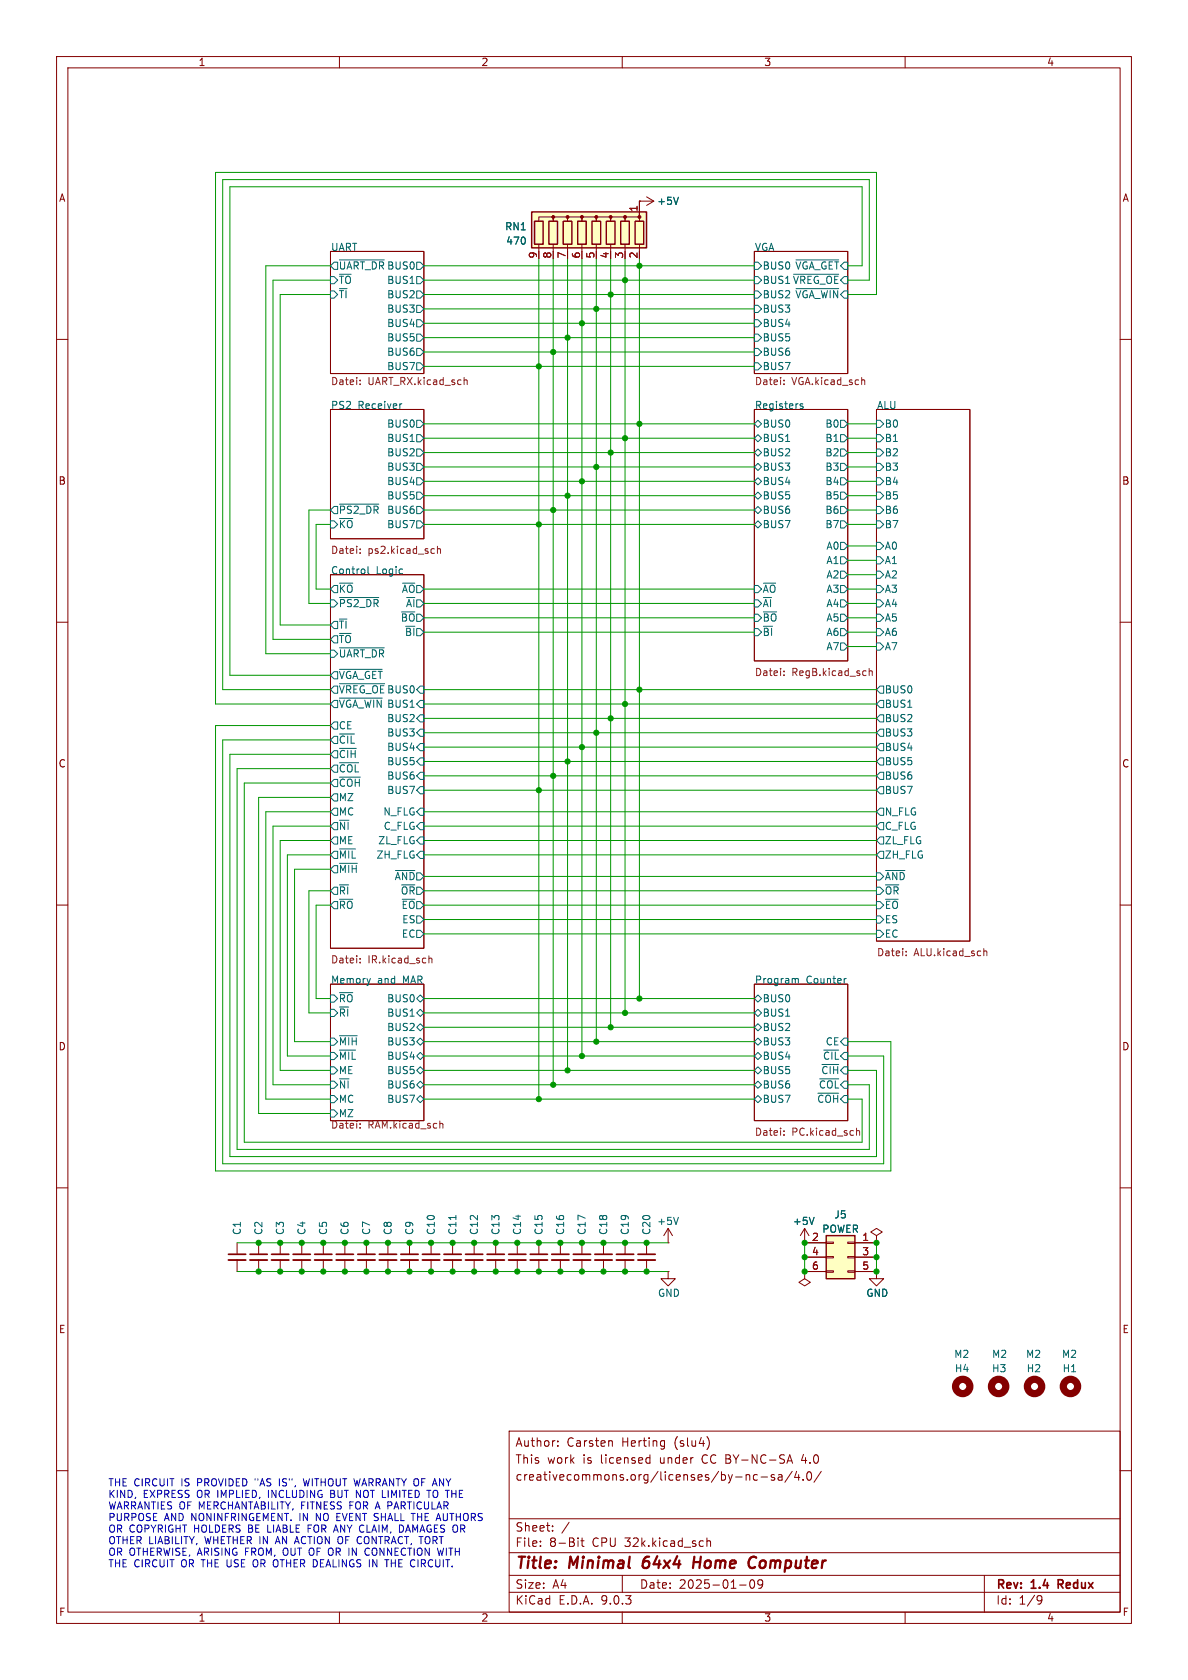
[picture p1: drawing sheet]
<svg xmlns="http://www.w3.org/2000/svg" width="210mm" height="297mm" viewBox="0 0 210 297" stroke-linecap="round" stroke-linejoin="round" font-family="sans-serif">
<g fill="none" stroke="#840000" stroke-width=".18">
<path d="M10 10h190v277h-190zM12 12h186v273h-186zM60 10v2M110 10v2M160 10v2M58.4 44.5h16.5v21.5h-16.5zM133.3 44.5h16.6v21.5h-16.6zM10 60h2M58.4 72.4h16.5v22.9h-16.5zM133.3 72.4h16.6v44.4h-16.6zM154.9 72.4h16.5v94h-16.5zM198 60h2"/>
<path d="M10 110h2M58.4 101.6h16.5v66h-16.5zM198 110h2M10 160h2M198 160h2M58.4 174h16.5v24.1h-16.5zM133.3 174h16.6v24.1h-16.6zM10 210h2M45.7 219.7v2M57.1 219.7v2M61 219.7v2M80 219.7v2"/>
<path d="M83.8 219.7v2M87.6 219.7v2M91.4 219.7v2M110.5 219.7v2M114.3 219.7v2M198 210h2M45.7 222.8v2M57.1 222.8v2M61 222.8v2M80 222.8v2M83.8 222.8v2M87.6 222.8v2"/>
<path d="M91.4 222.8v2M110.5 222.8v2M114.3 222.8v2M154.9 224.8v1.3h-1.2l1.2 1.2 1.3-1.2h-1.3M154.9 224.8h.1M90 253h108v32h-108zM98.6 255.5v.2M98.6 254.8v.1M108 254.7l.3 .2v.8M114.5 257.7l.4 .1M114.9 257.2v1.5M114.9 258.6l-.4 .1"/>
<path d="M117 254.7l.5 .1M117.5 254.7v1.2l-.3 .3M117.5 255.6l-.5 .1M125 254a1.76 1.76 0 0 1 0 2.2M139.1 258.7l.5-1.5 .5 1.5M139.3 258.3h.7M142 257.1l-.3 1.1h.9M10 260h2M90 278.5h108M90 274.5h108M90 268.5h108M95.5 273.2v.2"/>
<path d="M95.5 272.5v.1M97.7 270.5v.2M97.7 269.8v.1M100.6 269.1l-1.3 1.9M102.2 271.9v.1M102.2 272.4v1M102.7 272.4h.6M102.9 271.9v1.3l.4 .2M110 278.5v3M125 272.5l.2-.1 .3 .1 .1 .9M125 271.9v1.5M132.5 260.8v.9"/>
<path d="M132.7 279.4l.2-.1a.81 .81 0 0 1 .6 .6 .81 .81 0 0 1-.3 .8l-.2 .1a.81 .81 0 0 1-.3-1.4zM133.9 260.8l-.4-.1-.3 .3v.4l.1 .2h.6M134.1 279.4l-.1 .2 .1 .5 .4 .1 .3-.3M134.5 261.1h1.2M134.8 279.4a.99 .99 0 0 1-.4 1.4h-.3M136.9 260.8l-.4-.1-.2 .2 .1 .2 .5 .2v.3h-.6M137.6 260.8h.6v.9M138.2 261l-.5 .1a.29 .29 0 0 0-.2 .3 .29 .29 0 0 0 .2 .3l.5-.1M140 260.1l-1.3 1.9M140.8 260.1l-.3 1.1h.9M141.2 260.7v1M142 261.5v.2"/>
<path d="M142.7 260.3l.3-.1a.81 .81 0 0 1 .5 .6 .81 .81 0 0 1-.3 .8l-.1 .1a.81 .81 0 0 1-.4-1.4zM145.2 260.1l-1.3 1.9M174 278.5v6.5M198 260h2M60 285v2M90 281.5h108M110 285v2M130.8 280.2h1.1M160 285v2M183.6 282.1l.5 .1a.99 .99 0 0 1-.3 1.4h-.3M184.2 282.7l-.3 .3h-.3"/>
</g>
<path d="M44.2 221.7h3M55.6 221.7h3.1M59.4 221.7h3.1M78.5 221.7h3M82.3 221.7h3M86.1 221.7h3.1M89.9 221.7h3.1M109 221.7h3M112.8 221.7h3M187.6 279.3h-.5v1.5M187.1 280.1h.5" fill="none" stroke="#840000" stroke-width=".3"/>
<path d="M113.8 275.7l-.2 1.1 .3 .4M113.9 276.1l-.2 .2M122.6 276.2h1.2M122.7 275.2l-.2 2M132.8 275.3a.67 .67 0 0 1 .9 .1M133.5 277l-.6 .2" fill="none" stroke="#840000" stroke-width=".4"/>
<g fill="none" stroke="#006464" stroke-width=".18">
<path d="M58.4 48.9h.7l.6 .6-.6 .7h-.7zM58.4 51.4h.7l.6 .7-.6 .6h-.7zM59.1 46.4h.6v1.2h-.6l-.7-.6zM60 45.9h7.9M73.7 46.4h.6l.6 .6-.6 .6h-.6zM73.7 48.9h.6l.6 .6-.6 .7h-.6zM73.7 51.4h.6l.6 .7-.6 .6h-.6zM73.7 54h.6l.6 .6-.6 .6h-.6zM73.7 56.5h.6l.6 .7-.6 .6h-.6zM73.7 59.1h.6l.6 .6-.6 .6h-.6zM133.3 46.4h.7l.6 .6-.6 .6h-.7zM133.3 48.9h.7l.6 .6-.6 .7h-.7z"/>
<path d="M133.3 51.4h.7l.6 .7-.6 .6h-.7zM133.3 54h.7l.6 .6-.6 .6h-.7zM133.3 56.5h.7l.6 .7-.6 .6h-.7zM133.3 59.1h.7l.6 .6-.6 .6h-.7zM140.3 48.5h8M140.7 51h7.6M140.7 45.9h7.6M71 71.4h-.2M73.7 74.3h.6l.6 .6-.6 .7h-.6zM73.7 76.8h.6l.6 .7-.6 .6h-.6zM73.7 79.4h.6l.6 .6-.6 .6h-.6zM73.7 61.6h.6l.6 .6-.6 .7h-.6z"/>
<path d="M73.7 64.1h.6l.6 .7-.6 .6h-.6zM133.3 77.5l.7-.7 .6 .7-.6 .6zM133.3 61.6h.7l.6 .6-.6 .7h-.7zM133.3 64.1h.7l.6 .7-.6 .6h-.7zM134 74.3l.6 .6-.6 .7-.7-.7zM141.9 71.4h-.3l-.2 .2 .1 .1 .4 .2v.3h-.5M148.6 74.3h.6l.7 .6-.7 .7h-.6zM148.6 76.8h.6l.7 .7-.7 .6h-.6zM148.6 79.4h.6l.7 .6-.7 .6h-.6zM154.9 74.3h.7l.6 .6-.6 .7h-.7zM154.9 76.8h.7l.6 .7-.6 .6h-.7zM154.9 79.4h.7l.6 .6-.6 .6h-.7z"/>
<path d="M58.4 92.1h.7l.6 .6-.6 .6h-.7zM59.1 89.5h.6v1.3h-.6l-.7-.6zM60 89.1h7M73.7 81.9h.6l.6 .7-.6 .6h-.6zM73.7 84.5h.6l.6 .6-.6 .6h-.6zM73.7 87h.6l.6 .6-.6 .7h-.6zM73.7 89.5h.6l.6 .7-.6 .6h-.6zM73.7 92.1h.6l.6 .6-.6 .6h-.6zM133.3 80l.7-.6 .6 .6-.6 .6zM133.3 82.6l.7-.7 .6 .7-.6 .6zM133.3 85.1l.7-.6 .6 .6-.6 .6zM133.3 87.6l.7-.6 .6 .6-.6 .7z"/>
<path d="M133.3 90.2l.7-.7 .6 .7-.6 .6zM134 92.1l.6 .6-.6 .6-.7-.6zM148.6 81.9h.6l.7 .7-.7 .6h-.6zM148.6 84.5h.6l.7 .6-.7 .6h-.6zM148.6 87h.6l.7 .6-.7 .7h-.6zM148.6 89.5h.6l.7 .7-.7 .6h-.6zM148.6 92.1h.6l.7 .6-.7 .6h-.6zM148.6 98.4h.6l.7 .7-.7 .6h-.6zM148.6 95.9h.6l.7 .6-.7 .7h-.6zM154.9 95.9h.7l.6 .6-.6 .7h-.7zM154.9 98.4h.7l.6 .7-.6 .6h-.7zM154.9 81.9h.7l.6 .7-.6 .6h-.7z"/>
<path d="M154.9 84.5h.7l.6 .6-.6 .6h-.7zM154.9 87h.7l.6 .6-.6 .7h-.7zM154.9 89.5h.7l.6 .7-.6 .6h-.7zM154.9 92.1h.7l.6 .6-.6 .6h-.7zM58.4 114.9h.7l.6 .7-.6 .6h-.7zM58.4 106h.7l.6 .7-.6 .6h-.7zM59.1 112.4h.6v1.3h-.6l-.7-.7zM59.1 103.5h.6v1.3h-.6l-.7-.7zM59.1 109.9h.6v1.2h-.6l-.7-.6zM59.1 118.7h.6v1.3h-.6l-.7-.6zM60 114.5h7.9M60 105.6h7"/>
<path d="M60 109.4h1.3M60 118.3h7.6M65.1 100.2v1.1l.1 .1M133.3 108.6h.7l.6 .6-.6 .7h-.7zM133.3 111.1h.7l.6 .7-.6 .6h-.7zM133.3 106h.7l.6 .7-.6 .6h-.7zM133.3 103.5h.7l.6 .6-.6 .7h-.7zM148.6 106h.6l.7 .7-.7 .6h-.6zM148.6 101h.6l.7 .6-.7 .6h-.6zM148.6 103.5h.6l.7 .6-.7 .7h-.6zM148.6 111.1h.6l.7 .7-.7 .6h-.6zM148.6 113.7h.6l.7 .6-.7 .6h-.6z"/>
<path d="M148.6 108.6h.6l.7 .6-.7 .7h-.6zM154.9 101h.7l.6 .6-.6 .6h-.7zM154.9 103.5h.7l.6 .6-.6 .7h-.7zM154.9 106h.7l.6 .7-.6 .6h-.7zM154.9 108.6h.7l.6 .6-.6 .7h-.7zM154.9 111.1h.7l.6 .7-.6 .6h-.7zM154.9 113.7h.7l.6 .6-.6 .6h-.7zM59.1 130.2h.6v1.2h-.6l-.7-.6zM59.1 132.7h.6v1.3h-.6l-.7-.6zM59.1 127.6h.6v1.3h-.6l-.7-.6zM59.1 135.3h.6v1.2h-.6l-.7-.6zM59.1 137.8h.6v1.3h-.6l-.7-.7z"/>
<path d="M59.1 121.3h.6v1.3h-.6l-.7-.7zM59.1 123.8h.6v1.3h-.6l-.7-.6zM60 132.3h3M60 134.8h3.4M60 137.4h3.7M60 120.9h8M60 123.4h7.6M74.3 121.3h.6v1.3h-.6l-.6-.7zM74.3 123.8h.6v1.3h-.6l-.6-.6zM74.3 126.4h.6v1.2h-.6l-.6-.6zM74.3 128.9h.6v1.3h-.6l-.6-.7zM74.3 131.4h.6v1.3h-.6l-.6-.6z"/>
<path d="M74.3 134h.6v1.3h-.6l-.6-.7zM74.3 136.5h.6v1.3h-.6l-.6-.6zM74.3 139.1h.6v1.2h-.6l-.6-.6zM154.9 121.9l.7-.6h.6v1.3h-.6zM154.9 134.6l.7-.6h.6v1.3h-.6zM154.9 137.2l.7-.7h.6v1.3h-.6zM155.6 123.8h.6v1.3h-.6l-.7-.6zM155.6 126.4h.6v1.2h-.6l-.7-.6zM155.6 128.9h.6v1.3h-.6l-.7-.7zM155.6 131.4h.6v1.3h-.6l-.7-.6zM155.6 139.1h.6v1.2h-.6l-.7-.6zM59.1 159.4h.6v1.3h-.6l-.7-.7z"/>
<path d="M59.1 145.4h.6v1.3h-.6l-.7-.6zM59.1 150.5h.6v1.3h-.6l-.7-.7zM59.1 153h.6v1.3h-.6l-.7-.6zM59.1 148h.6v1.2h-.6l-.7-.6zM59.1 156.8h.6v1.3h-.6l-.7-.6zM59.1 142.9h.6v1.2h-.6l-.7-.6zM59.1 140.3h.6v1.3h-.6l-.7-.6zM60 150.1h2.8M60 152.6h3.2M60 156.4h1.6M69.9 153.9h3.4M74.3 145.4h.6v1.3h-.6l-.6-.6z"/>
<path d="M74.3 148h.6v1.2h-.6l-.6-.6zM74.3 142.9h.6v1.2h-.6l-.6-.6zM74.3 150.5h.6v1.3h-.6l-.6-.7zM154.9 159.4h.7l.6 .6-.6 .7h-.7zM154.9 146.1l.7-.7h.6v1.3h-.6zM154.9 148.6l.7-.6h.6v1.2h-.6zM154.9 154.3h.7l.6 .6-.6 .7h-.7zM154.9 156.8h.7l.6 .7-.6 .6h-.7zM155.6 142.9h.6v1.2h-.6l-.7-.6zM155.6 150.5h.6v1.3h-.6l-.7-.7zM156.5 153.9h3.5M58.4 175.9h.7l.6 .6-.6 .7h-.7z"/>
<path d="M58.4 178.4h.7l.6 .7-.6 .6h-.7zM65.5 173l-.3 .8M73.7 161.9h.6l.6 .7-.6 .6h-.6zM73.7 164.5h.6l.6 .6-.6 .6h-.6zM73.7 176.5l.6-.6 .6 .6-.6 .7zM73.7 179.1l.6-.7 .6 .7-.6 .6zM133.3 179.1l.7-.7 .6 .7-.6 .6zM133.3 176.5l.7-.6 .6 .6-.6 .7zM140.6 173.2l.2-.2h.3v.8M149.6 173h-.2M154.9 161.9h.7l.6 .7-.6 .6h-.7zM154.9 164.5h.7l.6 .6-.6 .6h-.7z"/>
<path d="M58.4 188.6h.7l.6 .6-.6 .7h-.7zM58.4 183.5h.7l.6 .7-.6 .6h-.7zM58.4 191.1h.7l.6 .7-.6 .6h-.7zM58.4 186.1h.7l.6 .6-.6 .6h-.7zM58.4 193.7h.7l.6 .6-.6 .6h-.7zM58.4 196.2h.7l.6 .7-.6 .6h-.7zM60 190.7h1.7M60 183.1h3.2M60 185.6h2.8M73.7 181.6l.6-.6 .6 .6-.6 .6zM73.7 184.2l.6-.7 .6 .7-.6 .6zM73.7 186.7l.6-.6 .6 .6-.6 .6z"/>
<path d="M73.7 189.2l.6-.6 .6 .6-.6 .7zM73.7 191.8l.6-.7 .6 .7-.6 .6zM73.7 194.3l.6-.6 .6 .6-.6 .6zM133.3 184.2l.7-.7 .6 .7-.6 .6zM133.3 181.6l.7-.6 .6 .6-.6 .6zM133.3 186.7l.7-.6 .6 .6-.6 .6zM133.3 191.8l.7-.7 .6 .7-.6 .6zM133.3 194.3l.7-.6 .6 .6-.6 .6zM133.3 189.2l.7-.6 .6 .6-.6 .7zM144.6 193.3h3.7M144.9 190.7h3.4M145.3 188.2h3"/>
<path d="M149.2 183.5h.7v1.3h-.7l-.6-.6zM80.6 214.9v.7"/>
</g>
<g fill="none" stroke="#725600" stroke-width=".18">
<path d="M63.7 67.2v.1M63.7 67.9v.1M82.1 67.2h.4l.1 .8M138.6 67.2v.1M138.6 67.9v.1M152.5 67.2l.4 .1v.7M63.7 97.7v.1M63.7 97.1v.1M76.7 97l.1 .1M76.8 97.8h-.1M77.3 96.6v1.2M77.3 97.1l.2-.1 .3 .1 .1 .7"/>
<path d="M138.6 119.3v.1M138.6 118.6v.2M153.6 118.2v1.2M153.6 118.7l.2-.1h.3l.1 .8M63.7 169.4v.2M63.7 170.1v.1M75.8 169v1.2M75.8 169.5l.2-.1h.3l.1 .8M160.2 168.8v.2M160.2 168.2v.1M173.9 167.7v1.3M173.9 168.2l.2-.1 .3 .1 .1 .8"/>
<path d="M63.7 198.7v.1M63.7 199.3v.1M77.8 198.7h.4l.1 .7M138.6 199.9v.1M151.4 199.4v1.3M151.4 200l.2-.1h.3l.1 .8M138.6 200.6v.1"/>
</g>
<path d="M44.2 222.8h3M55.6 222.8h3.1M59.4 222.8h3.1M78.5 222.8h3M82.3 222.8h3M86.1 222.8h3.1M89.9 222.8h3.1M109 222.8h3M112.8 222.8h3" fill="none" stroke="#840000" stroke-width=".33"/>
<g fill="none" stroke="#840000" stroke-width="1.3">
<circle cx="170.2" cy="245.1" r="1.27"/>
<circle cx="176.5" cy="245.1" r="1.27"/>
<circle cx="182.9" cy="245.1" r="1.27"/>
<circle cx="189.2" cy="245.1" r="1.27"/>
</g>
<path d="M146 218.4h5.1v7.7h-5.1z" fill="#ffffc2"/>
<path d="M146 218.4h5.1v7.7h-5.1z" fill="none" stroke="#840000" stroke-width=".25"/>
<g fill="none" stroke="#840000" stroke-width=".18">
<path d="M113 35.6h.1M113 35.6h2.6M114.3 34.8l1.3 .8M115.6 35.6l-1.3 .7M64.8 219.7v2M68.6 219.7v2M76.2 219.7v2M95.2 219.7v2M142.2 219.7h.1M142.2 219.7h3.8M142.2 217.2l.8 1.2M142.2 217.2l-.7 1.2"/>
<path d="M142.2 217.2v2.5M146 219.6h1.3v.2h-1.3zM149.9 219.6h1.2v.2h-1.2zM151.1 219.7h3.8M154.9 218.4l-1-.6 1-.6 1.1 .6-1.1 .6v1.3M154.9 219.7h.1M64.8 222.8v2M68.6 222.8v2M76.2 222.8v2M95.2 222.8v2M118.1 224.8v1.3h-1.3l1.3 1.2 1.3-1.2h-1.3M118.1 224.8h.1"/>
<path d="M142.2 224.8v1.3l-1 .6 1 .6 1.1-.6-1.1-.6M142.2 224.8h.1M142.2 222.2h3.8M142.2 224.8h3.8M146 222.1h1.3v.3h-1.3zM146 224.7h1.3v.2h-1.3zM149.9 222.1h1.2v.3h-1.2zM149.9 224.7h1.2v.2h-1.2zM151.1 222.2h3.8M151.1 224.8h3.8"/>
</g>
<path d="M63.2 221.7h3.1M67.1 221.7h3M74.7 221.7h3M93.7 221.7h3.1" fill="none" stroke="#840000" stroke-width=".3"/>
<path d="M63.2 222.8h3.1M67.1 222.8h3M74.7 222.8h3M93.7 222.8h3.1" fill="none" stroke="#840000" stroke-width=".33"/>
<path d="M119.9 34.9l-.4 1.2M143.9 215.2l-.4 1.3" fill="none" stroke="#006464" stroke-width=".18"/>
<path d="M94 37.5h20.3v6.3h-20.3z" fill="#ffffc2"/>
<path d="M94 37.5h20.3v6.3h-20.3zM94.5 39.1h1.5v4.1h-1.5zM97 39.1h1.6v4.1h-1.6zM99.6 39.1h1.5v4.1h-1.5zM102.1 39.1h1.5v4.1h-1.5zM104.6 39.1h1.6v4.1h-1.6zM107.2 39.1h1.5v4.1h-1.5zM109.7 39.1h1.6v4.1h-1.6zM112.3 39.1h1.5v4.1h-1.5z" fill="none" stroke="#840000" stroke-width=".25"/>
<g fill="#840000" stroke="#840000" stroke-width=".18">
<circle cx="113" cy="38.4" r=".25"/>
<circle cx="110.5" cy="38.4" r=".25"/>
<circle cx="107.9" cy="38.4" r=".25"/>
<circle cx="105.4" cy="38.4" r=".25"/>
<circle cx="102.9" cy="38.4" r=".25"/>
<circle cx="100.3" cy="38.4" r=".25"/>
<circle cx="97.8" cy="38.4" r=".25"/>
</g>
<g fill="none" stroke="#840000" stroke-width=".18">
<path d="M95.2 39.1v-.7h2.6v.7v-.7h2.5v.7v-.7h2.6v.7v-.7h2.5v.7v-.7h2.5v.7v-.7h2.6v.7v-.7h2.5v.7M113 35.6h.1M113 35.6v2.5M95.2 43.2v1.3M97.8 43.2v1.3M100.3 43.2v1.3M102.9 43.2v1.3M105.4 43.2v1.3M107.9 43.2v1.3M110.5 43.2v1.3M113 43.2v1.3M41.9 219.7v2"/>
<path d="M49.5 219.7v2M53.3 219.7v2M72.4 219.7v2M99.1 219.7v2M102.9 219.7v2M106.7 219.7v2M118.1 219.7h.1M118.1 217.2l-.8 1.2M118.1 217.2l.8 1.2M118.1 217.2v2.5M142.2 219.7h.1M142.2 219.7h3.8"/>
<path d="M151.1 219.7h3.8M154.9 219.7h.1M41.9 222.8v2M49.5 222.8v2M53.3 222.8v2M72.4 222.8v2M99.1 222.8v2M102.9 222.8v2M106.7 222.8v2M142.2 224.8h.1M142.2 222.2h3.8M142.2 224.8h3.8"/>
<path d="M151.1 222.2h3.8M151.1 224.8h3.8M154.9 224.8h.1"/>
</g>
<path d="M40.4 221.7h3M48 221.7h3.1M51.8 221.7h3.1M70.9 221.7h3M97.5 221.7h3.1M101.3 221.7h3.1M105.2 221.7h3" fill="none" stroke="#840000" stroke-width=".3"/>
<path d="M40.4 222.8h3M48 222.8h3.1M51.8 222.8h3.1M70.9 222.8h3M97.5 222.8h3.1M101.3 222.8h3.1M105.2 222.8h3" fill="none" stroke="#840000" stroke-width=".33"/>
<path d="M119.9 34.9l-.4 1.2M119.9 215.2l-.4 1.3M143.9 215.2l-.4 1.3" fill="none" stroke="#006464" stroke-width=".18"/>
<g fill="none" stroke="#009600" stroke-width=".18">
<path d="M58.4 49.5h-10.1v63.5h10.1M58.4 52.1h-8.9v58.4h8.9M58.4 47h-11.4v68.6h11.4M74.9 49.5h58.4M74.9 52.1h58.4M74.9 47h58.4M74.9 57.2h58.4M74.9 59.7h58.4M74.9 54.6h58.4M95.2 45.7v148.6M97.8 45.7v146.1M100.3 45.7v143.5"/>
<path d="M102.9 45.7v141M105.4 45.7v138.5M107.9 45.7v135.9M110.5 45.7v133.4M113 45.7v130.8M149.9 49.5h3.8v-17.7h-114.3v90.1h19M149.9 52.1h5v-21.6h-116.8v94h20.3M149.9 47h2.5v-14h-111.8v86.4h17.8M74.9 77.5h58.4M74.9 74.9h58.4M74.9 64.8h58.4M74.9 62.2h58.4"/>
<path d="M149.9 77.5h5M149.9 74.9h5M58.4 90.2h-3.8v16.5h3.8M58.4 92.7h-2.5v11.4h2.5M74.9 82.6h58.4M74.9 90.2h58.4M74.9 87.6h58.4M74.9 85.1h58.4M74.9 92.7h58.4M74.9 80h58.4M149.9 82.6h5M149.9 90.2h5"/>
<path d="M149.9 87.6h5M149.9 85.1h5M149.9 92.7h5M149.9 80h5M149.9 99.1h5M149.9 96.5h5M74.9 106.7h58.4M74.9 104.1h58.4M74.9 109.2h58.4M74.9 111.8h58.4M149.9 106.7h5M149.9 104.1h5"/>
<path d="M149.9 109.2h5M149.9 101.6h5M149.9 114.3h5M149.9 111.8h5M58.4 135.9h-16.5v67.3h111.8v-11.4h-3.8M58.4 133.4h-17.8v71.1h114.3v-15.3h-5M58.4 138.4h-15.2v63.5h109.2v-7.6h-2.5M58.4 130.8h-19v74.9h116.8v-19h-6.3M58.4 128.3h-20.3v78.7h119.4v-22.8h-7.6M74.9 137.2h80M74.9 139.7h80M74.9 134.6h80"/>
<path d="M74.9 132.1h80M74.9 129.5h80M74.9 121.9h80M74.9 127h80M74.9 124.5h80M58.4 146.1h-10.1v45.7h10.1M58.4 157.5h-3.8v21.6h3.8M58.4 143.5h-11.4v50.8h11.4M58.4 148.6h-8.9v40.6h8.9M58.4 151.1h-7.6v35.6h7.6M58.4 153.7h-6.3v30.5h6.3M58.4 141h-12.7v55.9h12.7"/>
<path d="M74.9 157.5h80M74.9 146.1h80M74.9 148.6h80M74.9 151.1h80M74.9 143.5h80M74.9 154.9h80M58.4 160h-2.5v16.5h2.5M74.9 165.1h80M74.9 179.1h58.4M74.9 176.5h58.4M74.9 160h80M74.9 162.6h80"/>
<path d="M74.9 184.2h58.4M74.9 189.2h58.4M74.9 186.7h58.4M74.9 191.8h58.4M74.9 194.3h58.4M74.9 181.6h58.4M41.9 219.7h76.2M142.2 219.7v5.1M154.9 219.7v5.1M41.9 224.8h76.2"/>
</g>
<path d="M49.4 261.4v1.3M53.6 261.4l.3 1.3 .3-.9M54.5 270.2h.4M54.5 269.6v1.3M58.5 263.5v1.2h.4M58.5 264.1h.4M65.3 274.8l-.4 .2M71.2 269.8l.1 .3v.5l-.4 .3" fill="none" stroke="#0000c2" stroke-width=".18"/>
<g fill="#009600" stroke="#009600" stroke-width=".18">
<circle cx="45.7" cy="224.8" r=".46"/>
<circle cx="49.5" cy="224.8" r=".46"/>
<circle cx="76.2" cy="224.8" r=".46"/>
<circle cx="76.2" cy="219.7" r=".46"/>
<circle cx="72.4" cy="224.8" r=".46"/>
<circle cx="80" cy="219.7" r=".46"/>
<circle cx="72.4" cy="219.7" r=".46"/>
<circle cx="80" cy="224.8" r=".46"/>
<circle cx="83.8" cy="224.8" r=".46"/>
<circle cx="68.6" cy="224.8" r=".46"/>
<circle cx="68.6" cy="219.7" r=".46"/>
<circle cx="91.4" cy="219.7" r=".46"/>
<circle cx="83.8" cy="219.7" r=".46"/>
<circle cx="87.6" cy="219.7" r=".46"/>
<circle cx="106.7" cy="219.7" r=".46"/>
<circle cx="106.7" cy="224.8" r=".46"/>
<circle cx="102.9" cy="219.7" r=".46"/>
<circle cx="102.9" cy="224.8" r=".46"/>
<circle cx="87.6" cy="224.8" r=".46"/>
<circle cx="95.2" cy="224.8" r=".46"/>
<circle cx="110.5" cy="219.7" r=".46"/>
<circle cx="110.5" cy="224.8" r=".46"/>
<circle cx="91.4" cy="224.8" r=".46"/>
<circle cx="95.2" cy="219.7" r=".46"/>
<circle cx="99.1" cy="224.8" r=".46"/>
<circle cx="99.1" cy="219.7" r=".46"/>
<circle cx="142.2" cy="219.7" r=".46"/>
<circle cx="142.2" cy="222.2" r=".46"/>
<circle cx="114.3" cy="219.7" r=".46"/>
<circle cx="114.3" cy="224.8" r=".46"/>
<circle cx="154.9" cy="219.7" r=".46"/>
<circle cx="154.9" cy="224.8" r=".46"/>
<circle cx="154.9" cy="222.2" r=".46"/>
<circle cx="142.2" cy="224.8" r=".46"/>
<circle cx="61" cy="224.8" r=".46"/>
<circle cx="57.1" cy="219.7" r=".46"/>
<circle cx="61" cy="219.7" r=".46"/>
<circle cx="57.1" cy="224.8" r=".46"/>
<circle cx="64.8" cy="219.7" r=".46"/>
<circle cx="64.8" cy="224.8" r=".46"/>
<circle cx="53.3" cy="219.7" r=".46"/>
<circle cx="53.3" cy="224.8" r=".46"/>
<circle cx="45.7" cy="219.7" r=".46"/>
<circle cx="49.5" cy="219.7" r=".46"/>
<circle cx="107.9" cy="181.6" r=".46"/>
<circle cx="113" cy="176.5" r=".46"/>
<circle cx="110.5" cy="179.1" r=".46"/>
<circle cx="102.9" cy="186.7" r=".46"/>
<circle cx="95.2" cy="194.3" r=".46"/>
<circle cx="100.3" cy="189.2" r=".46"/>
<circle cx="105.4" cy="184.2" r=".46"/>
<circle cx="97.8" cy="137.2" r=".46"/>
<circle cx="105.4" cy="129.5" r=".46"/>
<circle cx="102.9" cy="132.1" r=".46"/>
<circle cx="100.3" cy="134.6" r=".46"/>
<circle cx="97.8" cy="191.8" r=".46"/>
<circle cx="95.2" cy="139.7" r=".46"/>
<circle cx="113" cy="74.9" r=".46"/>
<circle cx="110.5" cy="77.5" r=".46"/>
<circle cx="102.9" cy="57.2" r=".46"/>
<circle cx="105.4" cy="54.6" r=".46"/>
<circle cx="107.9" cy="52.1" r=".46"/>
<circle cx="95.2" cy="92.7" r=".46"/>
<circle cx="110.5" cy="124.5" r=".46"/>
<circle cx="113" cy="121.9" r=".46"/>
<circle cx="107.9" cy="80" r=".46"/>
<circle cx="105.4" cy="82.6" r=".46"/>
<circle cx="100.3" cy="87.6" r=".46"/>
<circle cx="102.9" cy="85.1" r=".46"/>
<circle cx="97.8" cy="90.2" r=".46"/>
<circle cx="97.8" cy="62.2" r=".46"/>
<circle cx="95.2" cy="64.8" r=".46"/>
<circle cx="107.9" cy="127" r=".46"/>
<circle cx="100.3" cy="59.7" r=".46"/>
<circle cx="110.5" cy="49.5" r=".46"/>
<circle cx="113" cy="47" r=".46"/>
</g>
<g font-size="2.8" fill="#840000">
<text x="91" y="277.9">Title:</text>
<text x="100.7" y="277.9">Minimal</text>
<text x="114.5" y="277.9">64x4</text>
<text x="124.2" y="277.9">Home</text>
<text x="134.8" y="277.9">Computer</text>
</g>
<g font-size="2.1" fill="#840000">
<text x="91" y="256">Author:</text>
<text x="100.2" y="256">Carsten</text>
<text x="110" y="256">Herting</text>
<text x="119.3" y="256">(slu4)</text>
<text x="91" y="262">creativecommons.org/licenses/by-nc-sa/4.0/</text>
<text x="91" y="259">This</text>
<text x="96.7" y="259">work</text>
<text x="103.1" y="259">is</text>
<text x="106.3" y="259">licensed</text>
<text x="116.9" y="259">under</text>
<text x="124.5" y="259">CC BY-NC-SA</text>
<text x="142.4" y="259">4.0</text>
<text x="91" y="273.7">File:</text>
<text x="91" y="271">Sheet:</text>
<text x="97.1" y="273.7">8-Bit</text>
<text x="104.8" y="273.7">CPU 32k.kicad_sch</text>
<text x="91" y="281.1">Size:</text>
<text x="97.7" y="281.1">A4</text>
<text x="113" y="281.1">Date:</text>
<text x="120" y="281.1">2025-01-09</text>
<text x="176" y="281.3">Rev:</text>
<text x="182.4" y="281.3">1.4</text>
<text x="187.7" y="281.3">Redux</text>
<text x="91" y="283.9">KiCad</text>
<text x="98.7" y="283.9">E.D.A.</text>
<text x="106.3" y="283.9">9.0.3</text>
<text x="176" y="283.9">Id:</text>
<text x="180.1" y="283.9">1/9</text>
</g>
<g font-size="1.8" fill="#840000">
<text x="35" y="11.9">1</text>
<text x="85" y="11.9">2</text>
<text x="135" y="11.9">3</text>
<text x="185" y="11.9">4</text>
<text x="10.3" y="35.9">A</text>
<text x="198.4" y="35.9">A</text>
<text x="10.3" y="85.9">B</text>
<text x="198.3" y="85.9">B</text>
<text x="10.3" y="135.9">C</text>
<text x="198.3" y="135.9">C</text>
<text x="10.3" y="185.9">D</text>
<text x="198.3" y="185.9">D</text>
<text x="10.3" y="235.9">E</text>
<text x="198.3" y="235.9">E</text>
<text x="10.3" y="285.9">F</text>
<text x="35" y="286.9">1</text>
<text x="85" y="286.9">2</text>
<text x="135" y="286.9">3</text>
<text x="185" y="286.9">4</text>
<text x="198.4" y="285.9">F</text>
</g>
<g font-size="1.8" fill="#006464">
<text x="89.2" y="40.9">RN1</text>
<text x="116.1" y="36.4">+5V</text>
<text x="58.4" y="44.4">UART</text>
<text x="59.8" y="47.9">~{UART_DR}</text>
<text x="68.3" y="47.9">BUS0</text>
<text x="89.4" y="43.5">470</text>
<text x="133.3" y="44.4">VGA</text>
<text x="134.7" y="47.9">BUS0 ~{VGA_GET}</text>
<text x="59.8" y="50.4">~{TO}</text>
<text x="59.8" y="52.9">~{TI}</text>
<text x="68.3" y="50.4">BUS1</text>
<text x="68.3" y="52.9">BUS2</text>
<text x="134.7" y="50.4">BUS1 ~{VREG_OE}</text>
<text x="134.7" y="52.9">BUS2 ~{VGA_WIN}</text>
<text x="68.3" y="55.5">BUS3</text>
<text x="68.3" y="58">BUS4</text>
<text x="134.7" y="55.5">BUS3</text>
<text x="134.7" y="58">BUS4</text>
<text x="68.3" y="60.6">BUS5</text>
<text x="68.3" y="63.1">BUS6</text>
<text x="68.3" y="65.6">BUS7</text>
<text x="134.7" y="60.6">BUS5</text>
<text x="134.7" y="63.1">BUS6</text>
<text x="134.7" y="65.6">BUS7</text>
<text x="58.4" y="72.4">PS2</text>
<text x="63.3" y="72.4">Receiver</text>
<text x="68.3" y="75.8">BUS0</text>
<text x="133.3" y="72.4">Registers</text>
<text x="134.7" y="75.8">BUS0</text>
<text x="145.8" y="75.8">B0</text>
<text x="154.9" y="72.4">ALU</text>
<text x="156.3" y="75.8">B0</text>
<text x="68.3" y="78.3">BUS1</text>
<text x="68.3" y="83.4">BUS3</text>
<text x="68.3" y="80.9">BUS2</text>
<text x="134.7" y="78.3">BUS1</text>
<text x="134.7" y="80.9">BUS2</text>
<text x="134.7" y="83.4">BUS3</text>
<text x="145.8" y="78.3">B1</text>
<text x="145.8" y="80.9">B2</text>
<text x="145.8" y="83.4">B3</text>
<text x="156.3" y="78.3">B1</text>
<text x="156.3" y="80.9">B2</text>
<text x="156.3" y="83.4">B3</text>
<text x="68.3" y="86">BUS4</text>
<text x="68.3" y="88.5">BUS5</text>
<text x="134.7" y="86">BUS4</text>
<text x="134.7" y="88.5">BUS5</text>
<text x="145.8" y="86">B4</text>
<text x="145.8" y="88.5">B5</text>
<text x="156.3" y="86">B4</text>
<text x="156.3" y="88.5">B5</text>
<text x="59.8" y="93.6">~{KO}</text>
<text x="59.8" y="91">~{PS2_DR}BUS6</text>
<text x="68.3" y="93.6">BUS7</text>
<text x="134.7" y="91">BUS6</text>
<text x="134.7" y="93.6">BUS7</text>
<text x="145.8" y="91">B6</text>
<text x="145.8" y="93.6">B7</text>
<text x="156.3" y="91">B6</text>
<text x="156.3" y="93.6">B7</text>
<text x="58.4" y="101.6">Control</text>
<text x="66.5" y="101.6">Logic</text>
<text x="146" y="99.9">A1</text>
<text x="146" y="97.4">A0</text>
<text x="156.3" y="97.4">A0</text>
<text x="156.3" y="99.9">A1</text>
<text x="59.8" y="105">~{KO}</text>
<text x="59.8" y="107.5">~{PS2_DR}</text>
<text x="70.9" y="105">~{AO}</text>
<text x="71.7" y="107.5">~{AI}</text>
<text x="134.7" y="107.5">~{AI}</text>
<text x="134.7" y="105">~{AO}</text>
<text x="146" y="107.5">A4</text>
<text x="146" y="102.5">A2</text>
<text x="146" y="105">A3</text>
<text x="156.3" y="102.5">A2</text>
<text x="156.3" y="105">A3</text>
<text x="156.3" y="107.5">A4</text>
<text x="59.8" y="113.9">~{TO}</text>
<text x="59.8" y="111.4">~{TI}</text>
<text x="70.8" y="110.1">~{BO}</text>
<text x="71.5" y="112.6">~{BI}</text>
<text x="134.7" y="110.1">~{BO}</text>
<text x="134.7" y="112.6">~{BI}</text>
<text x="146" y="112.6">A6</text>
<text x="146" y="110.1">A5</text>
<text x="156.3" y="110.1">A5</text>
<text x="156.3" y="112.6">A6</text>
<text x="59.8" y="116.4">~{UART_DR}</text>
<text x="146" y="115.2">A7</text>
<text x="156.3" y="115.2">A7</text>
<text x="59.8" y="122.8">~{VREG_OE}</text>
<text x="59.8" y="125.3">~{VGA_WIN}</text>
<text x="59.8" y="120.2">~{VGA_GET}</text>
<text x="68.3" y="122.8">BUS0</text>
<text x="68.3" y="125.3">BUS1</text>
<text x="156.3" y="122.8">BUS0</text>
<text x="156.3" y="125.3">BUS1</text>
<text x="59.8" y="131.7">~{CIL}</text>
<text x="59.8" y="129.1">CE</text>
<text x="68.3" y="127.9">BUS2</text>
<text x="68.3" y="130.4">BUS3</text>
<text x="156.3" y="127.9">BUS2</text>
<text x="156.3" y="130.4">BUS3</text>
<text x="59.8" y="134.2">~{CIH}</text>
<text x="59.8" y="136.8">~{COL}</text>
<text x="68.3" y="132.9">BUS4</text>
<text x="68.3" y="135.5">BUS5</text>
<text x="156.3" y="132.9">BUS4</text>
<text x="156.3" y="135.5">BUS5</text>
<text x="59.8" y="139.3">~{COH}</text>
<text x="59.8" y="141.8">MZ</text>
<text x="68.3" y="138">BUS6</text>
<text x="68.3" y="140.6">BUS7</text>
<text x="156.3" y="138">BUS6</text>
<text x="156.3" y="140.6">BUS7</text>
<text x="59.8" y="146.9">~{NI}</text>
<text x="59.8" y="149.5">ME</text>
<text x="59.8" y="144.4">MC</text>
<text x="66.8" y="149.5">ZL_FLG</text>
<text x="67.7" y="144.4">N_FLG</text>
<text x="67.7" y="146.9">C_FLG</text>
<text x="156.3" y="146.9">C_FLG</text>
<text x="156.3" y="149.5">ZL_FLG</text>
<text x="156.3" y="144.4">N_FLG</text>
<text x="59.8" y="152">~{MIL}</text>
<text x="59.8" y="154.5">~{MIH}</text>
<text x="66.5" y="152">ZH_FLG</text>
<text x="69.7" y="155.8">~{AND}</text>
<text x="156.3" y="155.8">~{AND}</text>
<text x="156.3" y="152">ZH_FLG</text>
<text x="59.8" y="160.9">~{RO}</text>
<text x="59.8" y="158.3">~{RI}</text>
<text x="70.8" y="158.3">~{OR}</text>
<text x="70.9" y="160.9">~{EO}</text>
<text x="156.3" y="160.9">~{EO}</text>
<text x="156.3" y="158.3">~{OR}</text>
<text x="70.9" y="166">EC</text>
<text x="71" y="163.4">ES</text>
<text x="156.3" y="163.4">ES</text>
<text x="156.3" y="166">EC</text>
<text x="58.4" y="174">Memory</text>
<text x="66.7" y="174">and</text>
<text x="71.3" y="174">MAR</text>
<text x="133.3" y="174">Program</text>
<text x="142.5" y="174">Counter</text>
<text x="59.8" y="177.4">~{RO}</text>
<text x="59.8" y="179.9">~{RI}</text>
<text x="68.3" y="177.4">BUS0</text>
<text x="68.3" y="179.9">BUS1</text>
<text x="134.7" y="179.9">BUS1</text>
<text x="134.7" y="177.4">BUS0</text>
<text x="59.8" y="185">~{MIH}</text>
<text x="68.3" y="182.5">BUS2</text>
<text x="68.3" y="185">BUS3</text>
<text x="134.7" y="185">BUS3</text>
<text x="134.7" y="182.5">BUS2</text>
<text x="145.9" y="185">CE</text>
<text x="59.8" y="190.1">ME</text>
<text x="59.8" y="187.6">~{MIL}</text>
<text x="68.3" y="187.6">BUS4</text>
<text x="68.3" y="190.1">BUS5</text>
<text x="134.7" y="187.6">BUS4</text>
<text x="134.7" y="190.1">BUS5</text>
<text x="145.1" y="190.1">~{CIH}</text>
<text x="145.4" y="187.6">~{CIL}</text>
<text x="59.8" y="192.6">~{NI}</text>
<text x="59.8" y="195.2">MC</text>
<text x="59.8" y="197.7">MZ</text>
<text x="68.3" y="192.6">BUS6</text>
<text x="68.3" y="195.2">BUS7</text>
<text x="134.7" y="192.6">BUS6</text>
<text x="134.7" y="195.2">BUS7</text>
<text x="144.4" y="195.2">~{COH}</text>
<text x="144.7" y="192.6">~{COL}</text>
<text x="147.4" y="215.6">J5</text>
<text x="42.8" y="218.4" transform="rotate(-90 42.8 218.4)">C1</text>
<text x="46.6" y="218.4" transform="rotate(-90 46.6 218.4)">C2</text>
<text x="50.4" y="218.4" transform="rotate(-90 50.4 218.4)">C3</text>
<text x="54.2" y="218.4" transform="rotate(-90 54.2 218.4)">C4</text>
<text x="58" y="218.4" transform="rotate(-90 58 218.4)">C5</text>
<text x="61.8" y="218.4" transform="rotate(-90 61.8 218.4)">C6</text>
<text x="65.6" y="218.4" transform="rotate(-90 65.6 218.4)">C7</text>
<text x="69.4" y="218.4" transform="rotate(-90 69.4 218.4)">C8</text>
<text x="73.3" y="218.4" transform="rotate(-90 73.3 218.4)">C9</text>
<text x="77.1" y="218.4" transform="rotate(-90 77.1 218.4)">C10</text>
<text x="80.9" y="218.4" transform="rotate(-90 80.9 218.4)">C11</text>
<text x="84.7" y="218.4" transform="rotate(-90 84.7 218.4)">C12</text>
<text x="88.5" y="218.4" transform="rotate(-90 88.5 218.4)">C13</text>
<text x="92.3" y="218.4" transform="rotate(-90 92.3 218.4)">C14</text>
<text x="96.1" y="218.4" transform="rotate(-90 96.1 218.4)">C15</text>
<text x="99.9" y="218.4" transform="rotate(-90 99.9 218.4)">C16</text>
<text x="103.7" y="218.4" transform="rotate(-90 103.7 218.4)">C17</text>
<text x="107.5" y="218.4" transform="rotate(-90 107.5 218.4)">C18</text>
<text x="111.4" y="218.4" transform="rotate(-90 111.4 218.4)">C19</text>
<text x="115.2" y="218.4" transform="rotate(-90 115.2 218.4)">C20</text>
<text x="116.1" y="216.8">+5V</text>
<text x="140.1" y="216.8">+5V</text>
<text x="145.3" y="218.1">POWER</text>
<text x="116.2" y="229.5">GND</text>
<text x="153" y="229.5">GND</text>
<text x="168.6" y="240.3">M2</text>
<text x="168.7" y="242.8">H4</text>
<text x="175.3" y="240.3">M2</text>
<text x="175.3" y="242.8">H3</text>
<text x="181.3" y="240.3">M2</text>
<text x="181.4" y="242.8">H2</text>
<text x="187.6" y="240.3">M2</text>
<text x="187.7" y="242.8">H1</text>
</g>
<g font-size="1.8" fill="#a90000">
<text x="112.8" y="37.5" transform="rotate(-90 112.8 37.5)">1</text>
<text x="95" y="45.8" transform="rotate(-90 95 45.8)">9</text>
<text x="97.5" y="45.8" transform="rotate(-90 97.5 45.8)">8</text>
<text x="100.1" y="45.8" transform="rotate(-90 100.1 45.8)">7</text>
<text x="102.6" y="45.8" transform="rotate(-90 102.6 45.8)">6</text>
<text x="105.2" y="45.8" transform="rotate(-90 105.2 45.8)">5</text>
<text x="107.7" y="45.8" transform="rotate(-90 107.7 45.8)">4</text>
<text x="110.2" y="45.8" transform="rotate(-90 110.2 45.8)">3</text>
<text x="112.8" y="45.8" transform="rotate(-90 112.8 45.8)">2</text>
<text x="143.4" y="219.5">2</text>
<text x="143.4" y="222">4</text>
<text x="152.3" y="219.5">1</text>
<text x="152.3" y="222">3</text>
<text x="143.4" y="224.5">6</text>
<text x="152.3" y="224.5">5</text>
</g>
<g font-size="1.8" fill="#725600">
<text x="58.4" y="68.4">Datei:</text>
<text x="65" y="68.4">UART_RX.kicad_sch</text>
<text x="133.3" y="68.4">Datei:</text>
<text x="140" y="68.4">VGA.kicad_sch</text>
<text x="58.4" y="98.2">Datei:</text>
<text x="65" y="98.2">ps2.kicad_sch</text>
<text x="133.3" y="119.8">Datei:</text>
<text x="140" y="119.8">RegB.kicad_sch</text>
<text x="58.4" y="170.6">Datei:</text>
<text x="65" y="170.6">IR.kicad_sch</text>
<text x="154.9" y="169.4">Datei:</text>
<text x="161.6" y="169.4">ALU.kicad_sch</text>
<text x="58.4" y="199.8">Datei:</text>
<text x="65" y="199.8">RAM.kicad_sch</text>
<text x="133.3" y="201.1">Datei:</text>
<text x="140" y="201.1">PC.kicad_sch</text>
</g>
<g font-size="1.8" fill="#0000c2">
<text x="19" y="263.1">THE CIRCUIT</text>
<text x="32.2" y="263.1">IS</text>
<text x="35.1" y="263.1">PROVIDED &quot;AS</text>
<text x="50" y="263.1">IS&quot;,</text>
<text x="54.6" y="263.1">WITHOUT WARRANTY OF ANY</text>
<text x="19" y="265.1">KIND,</text>
<text x="19" y="267.2">WARRANTIES OF MERCHANTABILITY, FITNESS</text>
<text x="19" y="269.2">PURPOSE</text>
<text x="25.3" y="265.1">EXPRESS</text>
<text x="29.1" y="269.2">AND NONINFRINGEMENT.</text>
<text x="34.9" y="265.1">OR IMPLIED,</text>
<text x="47.9" y="265.1">INCLUDING</text>
<text x="53.2" y="269.2">IN</text>
<text x="56.3" y="269.2">NO EVENT SHALL</text>
<text x="59.1" y="265.1">BUT NOT LIMITED</text>
<text x="62.3" y="267.2">FOR A PARTICULAR</text>
<text x="73.9" y="269.2">THE AUTHORS</text>
<text x="76.9" y="265.1">TO THE</text>
<text x="19" y="271.3">OR COPYRIGHT HOLDERS BE LIABLE</text>
<text x="19" y="273.3">OTHER LIABILITY,</text>
<text x="19" y="275.4">OR OTHERWISE, ARISING</text>
<text x="36.3" y="273.3">WHETHER IN</text>
<text x="43.6" y="275.4">FROM, OUT OF OR IN</text>
<text x="49.3" y="273.3">AN ACTION OF CONTRACT, TORT</text>
<text x="55.1" y="271.3">FOR ANY CLAIM,</text>
<text x="65.8" y="275.4">CONNECTION WITH</text>
<text x="71.8" y="271.3">DAMAGES OR</text>
<text x="19" y="277.4">THE CIRCUIT</text>
<text x="32.2" y="277.4">OR THE USE OR OTHER DEALINGS IN</text>
<text x="69.6" y="277.4">THE CIRCUIT.</text>
</g>
</svg>
